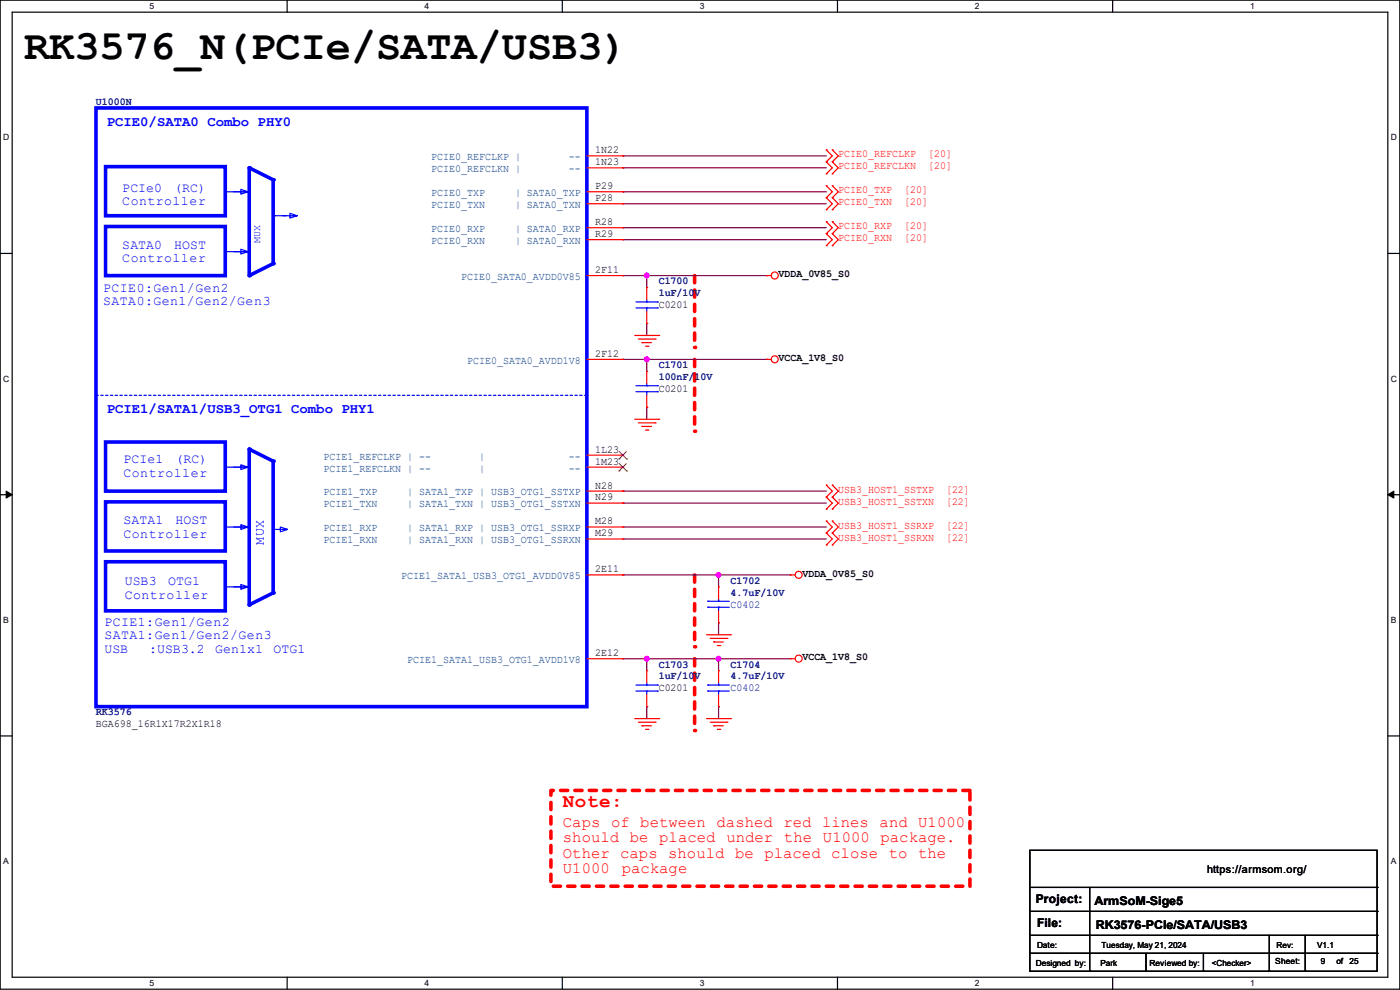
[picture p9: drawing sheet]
<svg xmlns="http://www.w3.org/2000/svg" width="297mm" height="210mm" viewBox="0 0 297 210" stroke-linecap="round" stroke-linejoin="round" font-family="sans-serif">
<path d="M0 0h297v209.8h-297zM2.6 2.6h291.8v204.7h-291.8z" fill="none" stroke="#000" stroke-width=".25"/>
<g fill="#fff">
<path d="M31.7 .3h1v2h-1z"/>
<path d="M31.7 207.6h1v1.9h-1z"/>
</g>
<path d="M60.9 0v2.6M60.9 207.3v2.5" fill="none" stroke="#000" stroke-width=".25"/>
<g fill="#fff">
<path d="M90.1 .3h1v2h-1z"/>
<path d="M90.1 207.6h1v1.9h-1z"/>
</g>
<path d="M119.3 0v2.6M119.3 207.3v2.5" fill="none" stroke="#000" stroke-width=".25"/>
<g fill="#fff">
<path d="M148.5 .3h.9v2h-.9z"/>
<path d="M148.5 207.6h.9v1.9h-.9z"/>
</g>
<path d="M177.7 0v2.6M177.7 207.3v2.5" fill="none" stroke="#000" stroke-width=".25"/>
<g fill="#fff">
<path d="M206.8 .3h1v2h-1z"/>
<path d="M206.8 207.6h1v1.9h-1z"/>
</g>
<path d="M236.1 0v2.6M236.1 207.3v2.5" fill="none" stroke="#000" stroke-width=".25"/>
<g fill="#fff">
<path d="M265.2 .3h1v2h-1z"/>
<path d="M265.2 207.6h1v1.9h-1z"/>
<path d="M.7 28.2h1.2v1.9h-1.2z"/>
<path d="M295.1 28.2h1.2v1.9h-1.2z"/>
<path d="M.7 79.3h1.2v2h-1.2z"/>
<path d="M295.1 79.3h1.2v2h-1.2z"/>
</g>
<path d="M0 53.8h2.6M294.4 53.8h2.6" fill="none" stroke="#000" stroke-width=".25"/>
<g fill="#fff">
<path d="M.7 130.5h1.2v2h-1.2z"/>
<path d="M295.1 130.5h1.1v2h-1.1z"/>
</g>
<path d="M0 104.9h2.6M294.4 104.9h2.6" fill="none" stroke="#000" stroke-width=".25"/>
<path d="M1.3 104.2l1.3 .7-1.3 .8zM294.4 104.9l1.3-.7v1.5z" fill="#000" stroke="#000" stroke-width=".21"/>
<g fill="#fff">
<path d="M.7 181.7h1.2v2h-1.2z"/>
<path d="M295.1 181.7h1.1v2h-1.1z"/>
</g>
<path d="M0 156.1h2.6M294.4 156.1h2.6" fill="none" stroke="#000" stroke-width=".25"/>
<path d="M147.4 58.5v15.2" fill="none" stroke="#f00" stroke-width=".76" stroke-dasharray="1.5 1.5"/>
<circle cx="147.4" cy="73.7" r=".38" fill="#f00" stroke-dasharray="1.5 1.5"/>
<path d="M147.4 76.2v15.3" fill="none" stroke="#f00" stroke-width=".76" stroke-dasharray="1.5 1.5"/>
<circle cx="147.4" cy="91.5" r=".38" fill="#f00" stroke-dasharray="1.5 1.5"/>
<path d="M147.4 122v15.2" fill="none" stroke="#f00" stroke-width=".76" stroke-dasharray="1.5 1.5"/>
<circle cx="147.4" cy="137.2" r=".38" fill="#f00" stroke-dasharray="1.5 1.5"/>
<path d="M147.4 139.7v15.3" fill="none" stroke="#f00" stroke-width=".76" stroke-dasharray="1.5 1.5"/>
<circle cx="147.4" cy="155" r=".38" fill="#f00" stroke-dasharray="1.5 1.5"/>
<path d="M116.9 167.7h88.9v20.3h-88.9z" fill="none" stroke="#f00" stroke-width=".76" stroke-dasharray="1.5 1.5"/>
<g fill="none" stroke="#800040" stroke-width=".25">
<path d="M132.1 33.1h.1M132.1 35.6h.1M132.1 33.1h43.2M132.1 35.6h43.2M132.1 40.7h.1M132.1 43.2h.1M132.1 48.3h.1M132.1 50.8h.1M132.1 58.5h.1M132.1 40.7h43.2M132.1 43.2h43.2M132.1 48.3h43.2"/>
<path d="M132.1 50.8h43.2M132.1 58.5h30.5M137.2 58.5h.1M137.2 58.5v2.5M162.6 58.5h.1M132.1 76.2h.1M132.1 76.2h30.5M137.2 68.6h.1M137.2 76.2h.1M137.2 68.6v2.6M137.2 76.2v2.6M162.6 76.2h.1"/>
<path d="M137.2 86.4h.1M137.2 86.4v2.5M132.1 104.2h.1M132.1 106.7h.1M132.1 111.8h.1M132.1 114.3h.1M132.1 104.2h43.2M132.1 106.7h43.2M132.1 111.8h43.2M132.1 114.3h43.2M132.1 139.7h.1M132.1 122h.1"/>
<path d="M132.1 139.7h35.6M132.1 122h35.6M137.2 139.7h.1M137.2 139.7v2.6M152.4 122h.1M152.4 139.7h.1M152.4 132.1h.1M152.4 122v2.5M152.4 132.1v2.6M152.4 139.7v2.6M137.2 149.9h.1M137.2 149.9v2.5"/>
<path d="M152.4 149.9h.1M152.4 149.9v2.5"/>
</g>
<g fill="#f0f" stroke="#f0f" stroke-width=".25">
<circle cx="137.2" cy="58.4" r=".49"/>
<circle cx="137.2" cy="76.2" r=".49"/>
<circle cx="152.4" cy="121.9" r=".49"/>
<circle cx="152.4" cy="139.7" r=".49"/>
<circle cx="137.2" cy="139.7" r=".49"/>
</g>
<g fill="none" stroke="#f00" stroke-width=".25">
<path d="M175.3 34.3h.1M175.3 31.8h.1M175.3 36.9h.1M175.3 39.4h.1M175.3 31.8l1.3 1.3-1.3 1.2M175.3 34.3l1.3 1.3-1.3 1.3M175.3 39.4l1.3 1.3-1.3 1.3M176.6 34.3h.1M176.6 31.8h.1M176.6 36.9h.1M176.6 39.4h.1M176.6 31.8l1.2 1.3-1.2 1.2"/>
<path d="M176.6 34.3l1.2 1.3-1.2 1.3M176.6 39.4l1.2 1.3-1.2 1.3M162.6 58.5h.1M162.6 58.5h1M175.3 42h.1M175.3 44.5h.1M175.3 49.6h.1M175.3 47h.1M175.3 52.1h.1M175.3 42l1.3 1.2-1.3 1.3M175.3 47l1.3 1.3-1.3 1.3M175.3 49.6l1.3 1.2-1.3 1.3"/>
<path d="M176.6 42h.1M176.6 44.5h.1M176.6 49.6h.1M176.6 47h.1M176.6 52.1h.1M176.6 42l1.2 1.2-1.2 1.3M176.6 47l1.2 1.3-1.2 1.3M176.6 49.6l1.2 1.2-1.2 1.3M134.7 71.2h5M135.4 71.9h3.6M136.2 72.7h.1M136.2 72.7h2"/>
<path d="M136.9 73.4h.6M137.5 73.4h.1M139 71.9h.1M139.7 71.2h.1M162.6 76.2h.1M162.6 76.2h1M134.7 88.9h5M135.4 89.7h3.6M136.2 90.5h.1M136.2 90.5h2M136.9 91.2h.6M137.5 91.2h.1"/>
<path d="M139 89.7h.1M139.7 88.9h.1M175.3 105.5h.1M175.3 102.9h.1M175.3 108h.1M175.3 113.1h.1M175.3 110.5h.1M175.3 115.6h.1M175.3 102.9l1.3 1.3-1.3 1.3M175.3 105.5l1.3 1.2-1.3 1.3M175.3 110.5l1.3 1.3-1.3 1.3M175.3 113.1l1.3 1.2-1.3 1.3"/>
<path d="M176.6 105.5h.1M176.6 102.9h.1M176.6 108h.1M176.6 113.1h.1M176.6 110.5h.1M176.6 115.6h.1M176.6 102.9l1.2 1.3-1.2 1.3M176.6 105.5l1.2 1.2-1.2 1.3M176.6 110.5l1.2 1.3-1.2 1.3M176.6 113.1l1.2 1.2-1.2 1.3M149.9 134.7h5.1M150.7 135.4h3.5"/>
<path d="M151.4 136.2h.1M151.4 136.2h2.1M152.2 136.9h.5M152.4 124.5h.1M152.4 132.1h.1M152.4 124.5v2.5M152.4 129.6v2.5M152.7 136.9h.1M154.2 135.4h.1M155 134.7h.1M167.7 122h.1M167.7 139.7h.1"/>
<path d="M167.7 122h1M167.7 139.7h1M134.7 152.4h5M135.4 153.2h3.6M136.2 154h.1M136.2 154h2M136.9 154.7h.6M137.5 154.7h.1M139 153.2h.1M139.7 152.4h.1M149.9 152.4h5.1M150.7 153.2h3.5"/>
<path d="M151.4 154h.1M151.4 154h2.1M152.2 154.7h.5M152.7 154.7h.1M154.2 153.2h.1M155 152.4h.1"/>
<circle cx="164.4" cy="58.4" r=".74"/>
<circle cx="164.4" cy="76.2" r=".74"/>
<circle cx="169.4" cy="121.9" r=".74"/>
<circle cx="169.4" cy="139.7" r=".74"/>
</g>
<g fill="none" stroke="#000" stroke-width=".25">
<path d="M218.5 180.4h73.6v25.6h-73.6zM218.5 188.3h73.6M218.5 193.3h73.6M218.5 198.4h73.6M231.2 188.3v17.7M269.3 198.4v7.6M276.9 198.4v7.6M292.1 188.3h.1M292.1 193.3h.1M292.1 198.4h.1M218.5 202.2h73.6M231.2 206h.1"/>
<path d="M243.1 206h.1M243.1 202.2v3.8M255.3 206h.1M255.3 202.2v3.8M269.3 206h.1M276.9 206h.1M292.1 202.2h.1"/>
</g>
<path d="M150.2 128.8h.1M150.2 127.6h.1M150.2 128.8h4.5M150.2 127.6h4.5M152.4 127.6h.1M152.4 128.8h.1M152.4 127v.6M152.4 128.8v.8" fill="none" stroke="#00f" stroke-width=".25"/>
<path d="M20.4 22.9h104.1v127h-104.1zM22.4 35.3h25.4v10.5h-25.4zM52.9 35.6v22.9M22.4 48h25.4v10.5h-25.4zM22.4 93.8h25.4v10.4h-25.4zM22.4 106.5h25.4v10.4h-25.4zM22.4 119.2h25.4v10.4h-25.4z" fill="none" stroke="#00f" stroke-width=".76"/>
<path d="M20.4 83.9h104.1M124.5 83.9h.1" fill="none" stroke="#00f" stroke-width=".25" stroke-dasharray=".5 .5"/>
<circle cx="52.9" cy="58.5" r=".38" fill="#00f"/>
<path d="M52.9 35.6l5.1 2.5" fill="none" stroke="#00f" stroke-width=".76"/>
<circle cx="52.9" cy="35.6" r=".38" fill="#00f"/>
<path d="M58 55.9l-5.1 2.6" fill="none" stroke="#00f" stroke-width=".76"/>
<circle cx="58" cy="55.9" r=".38" fill="#00f"/>
<path d="M47.8 53.4h5.1M52.9 53.4h.1" fill="none" stroke="#00f" stroke-width=".25"/>
<path d="M58 38.1v17.8" fill="none" stroke="#00f" stroke-width=".76"/>
<circle cx="58" cy="38.1" r=".38" fill="#00f"/>
<path d="M47.8 40.7h5.1M52.9 40.7h.1M58.2 45.8h.1M58.2 45.8h2.5M47.8 99.1h5.1M52.9 99.1h.1" fill="none" stroke="#00f" stroke-width=".25"/>
<path d="M52.9 95.3v33" fill="none" stroke="#00f" stroke-width=".76"/>
<circle cx="52.9" cy="128.3" r=".38" fill="#00f"/>
<path d="M58 125.8l-5.1 2.5" fill="none" stroke="#00f" stroke-width=".76"/>
<circle cx="58" cy="125.8" r=".38" fill="#00f"/>
<path d="M58 97.8v28" fill="none" stroke="#00f" stroke-width=".76"/>
<circle cx="58" cy="97.8" r=".38" fill="#00f"/>
<path d="M52.9 95.3l5.1 2.5" fill="none" stroke="#00f" stroke-width=".76"/>
<circle cx="52.9" cy="95.3" r=".38" fill="#00f"/>
<g fill="none" stroke="#00f" stroke-width=".25">
<path d="M49.6 53.4h3l-1.5 .5v-1l1.5 .5M49.6 40.7h3l-1.5 .5v-1l1.5 .5M60 45.8h3l-1.5 .5v-1l1.5 .5M134.9 65.3h4.6M134.9 64.1h4.6M137.2 64.1h.1M137.2 65.3h.1M137.2 63.5v.6M137.2 65.3v.8M139.5 65.3h.1M139.5 64.1h.1M49.6 99.1h3l-1.5 .5v-1l1.5 .5"/>
<path d="M134.9 83.1h4.6M134.9 81.8h4.6M137.2 81.8h.1M137.2 83.1h.1M137.2 81.3v.5M137.2 83.1v.8M139.5 83.1h.1M139.5 81.8h.1M47.8 111.8h5.1M49.6 111.8h3l-1.5 .5v-1l1.5 .5M52.9 111.8h.1M58 112.3h3l-1.5 .5v-1l1.5 .5"/>
<path d="M47.8 124.5h5.1M49.6 124.5h3l-1.5 .5v-1l1.5 .5M52.9 124.5h.1M134.9 146.6h4.6M134.9 145.3h4.6M137.2 145.3h.1M137.2 146.6h.1M137.2 144.8v.5M137.2 146.6v.8M139.5 146.6h.1M139.5 145.3h.1M150.2 146.6h.1"/>
<path d="M150.2 145.3h.1M150.2 146.6h4.5M150.2 145.3h4.5M152.4 145.3h.1M152.4 146.6h.1M152.4 144.8v.5M152.4 146.6v.8"/>
</g>
<g fill="none" stroke="#f00" stroke-width=".25">
<path d="M124.5 33.1h7.6M124.5 35.6h7.6M132.1 33.1h.1M132.1 35.6h.1M124.5 40.7h7.6M124.5 43.2h7.6M124.5 48.3h7.6M124.5 50.8h7.6M124.5 58.5h7.6M132.1 40.7h.1M132.1 43.2h.1M132.1 48.3h.1"/>
<path d="M132.1 50.8h.1M132.1 58.5h.1M124.5 76.2h7.6M132.1 76.2h.1M137.2 78.8h.1M137.2 61h.1M137.2 68.6h.1M137.2 61v2.5M137.2 66.1v2.5M137.2 78.8v2.5M124.5 96.6h7.6M124.5 99.1h7.6"/>
<path d="M132.1 96.6h.1M132.1 99.1h.1M137.2 86.4h.1M137.2 83.9v2.5M124.5 104.2h7.6M124.5 106.7h7.6M124.5 111.8h7.6M124.5 114.3h7.6M132.1 104.2h.1M132.1 106.7h.1M132.1 111.8h.1M132.1 114.3h.1"/>
<path d="M124.5 122h7.6M124.5 139.7h7.6M132.1 122h.1M132.1 139.7h.1M137.2 142.3h.1M137.2 149.9h.1M137.2 142.3v2.5M137.2 147.4v2.5M152.4 142.3h.1M152.4 149.9h.1M152.4 142.3v2.5M152.4 147.4v2.5"/>
</g>
<path d="M131.3 97.4h.1M131.3 99.9h.1M131.4 95.8l1.5 1.6M131.4 98.3l1.5 1.6M132.9 95.8l-1.6 1.6M132.9 98.3l-1.6 1.6M132.9 97.4h.1M132.9 99.9h.1" fill="none" stroke="#804000" stroke-width=".21"/>
<g fill="#f0f" stroke="#f0f" stroke-width=".25">
<circle cx="137.2" cy="58.4" r=".49"/>
<circle cx="137.2" cy="76.2" r=".49"/>
<circle cx="152.4" cy="121.9" r=".49"/>
<circle cx="152.4" cy="139.7" r=".49"/>
<circle cx="137.2" cy="139.7" r=".49"/>
</g>
<text font-size="8.9" x="5.1" y="12.5">RK3576_N(PCIe/SATA/USB3)</text>
<text font-size="4.1" fill="#f00" x="119.4" y="171.1">Note:</text>
<g font-size="3.3" fill="#f00">
<text x="119.4" y="175.4">Caps of between dashed red lines and U1000</text>
<text x="119.4" y="178.7">should be placed under the U1000 package.</text>
<text x="119.4" y="182">Other caps should be placed close to the</text>
<text x="119.4" y="185.3">U1000</text>
<text x="131.9" y="185.3">package</text>
</g>
<g font-size="3" fill="#00f">
<text x="22.6" y="26.6">PCIE0/SATA0 Combo PHY0</text>
<text x="22.6" y="87.6">PCIE1/SATA1/USB3_OTG1 Combo PHY1</text>
</g>
<g font-size="2.8" fill="#00f">
<text x="26" y="40.6">PCIe0</text>
<text x="37" y="40.6">(RC)</text>
<text x="26" y="43.4">Controller</text>
<text x="26" y="52.8">SATA0</text>
<text x="37" y="52.8">HOST</text>
<text x="26" y="55.6">Controller</text>
<text x="21.9" y="62">PCIE0:Gen1/Gen2</text>
<text x="21.9" y="64.8">SATA0:Gen1/Gen2/Gen3</text>
<text x="26.2" y="98.3">PCIe1</text>
<text x="26.2" y="101.1">Controller</text>
<text x="37.2" y="98.3">(RC)</text>
<text x="26.2" y="111.3">SATA1</text>
<text x="37.2" y="111.3">HOST</text>
<text x="26.2" y="114">Controller</text>
<text x="56" y="115.6" transform="rotate(-90 56 115.6)">MUX</text>
<text x="26.5" y="124.2">USB3</text>
<text x="35.7" y="124.2">OTG1</text>
<text x="26.5" y="127">Controller</text>
<text x="22.1" y="132.8">PCIE1:Gen1/Gen2</text>
<text x="22.1" y="135.6">SATA1:Gen1/Gen2/Gen3</text>
<text x="22.1" y="138.4">USB</text>
<text x="31.6" y="138.4">:USB3.2</text>
<text x="45.7" y="138.4">Gen1x1</text>
<text x="58" y="138.4">OTG1</text>
</g>
<g font-size="2.5">
<text x="219.8" y="191.6">Project:</text>
<text x="232.2" y="191.9">ArmSoM-Sige5</text>
<text x="220" y="196.7">File:</text>
<text x="232.5" y="197">RK3576-PCIe/SATA/USB3</text>
</g>
<g font-size="2.3" fill="#000080">
<text x="20.4" y="22.2">U1000N</text>
<text x="139.7" y="60.3">C1700</text>
<text x="139.7" y="62.9">1uF/10V</text>
<text x="139.7" y="78.1">C1701</text>
<text x="139.7" y="80.6">100nF/10V</text>
<text x="155" y="123.8">C1702</text>
<text x="155" y="126.4">4.7uF/10V</text>
<text x="155" y="128.9">C0402</text>
<text x="139.7" y="141.6">C1703</text>
<text x="155" y="141.6">C1704</text>
<text x="139.7" y="144.1">1uF/10V</text>
<text x="155" y="144.1">4.7uF/10V</text>
<text x="155" y="146.7">C0402</text>
<text x="20.4" y="151.8">RK3576</text>
</g>
<g font-size="2.3" fill="#004080">
<text x="91.5" y="34">PCIE0_REFCLKP |</text>
<text x="120.7" y="34">--</text>
<text x="91.5" y="36.5">PCIE0_REFCLKN |</text>
<text x="91.5" y="41.6">PCIE0_TXP</text>
<text x="109.3" y="41.6">| SATA0_TXP</text>
<text x="120.7" y="36.5">--</text>
<text x="91.5" y="44.2">PCIE0_TXN</text>
<text x="109.3" y="44.2">| SATA0_TXN</text>
<text x="91.5" y="49.2">PCIE0_RXP</text>
<text x="91.5" y="51.8">PCIE0_RXN</text>
<text x="109.3" y="49.2">| SATA0_RXP</text>
<text x="109.3" y="51.8">| SATA0_RXN</text>
<text x="97.8" y="59.4">PCIE0_SATA0_AVDD0V85</text>
<text x="99.1" y="77.2">PCIE0_SATA0_AVDD1V8</text>
<text x="68.6" y="97.5">PCIE1_REFCLKP | --</text>
<text x="68.6" y="100">PCIE1_REFCLKN | --</text>
<text x="101.6" y="97.5">|</text>
<text x="101.6" y="100">|</text>
<text x="120.7" y="97.5">--</text>
<text x="120.7" y="100">--</text>
<text x="68.6" y="105.1">PCIE1_TXP</text>
<text x="68.6" y="107.7">PCIE1_TXN</text>
<text x="86.4" y="105.1">| SATA1_TXP | USB3_OTG1_SSTXP</text>
<text x="86.4" y="107.7">| SATA1_TXN | USB3_OTG1_SSTXN</text>
<text x="68.6" y="112.7">PCIE1_RXP</text>
<text x="86.4" y="112.7">| SATA1_RXP | USB3_OTG1_SSRXP</text>
<text x="68.6" y="115.3">PCIE1_RXN</text>
<text x="86.4" y="115.3">| SATA1_RXN | USB3_OTG1_SSRXN</text>
<text x="85.1" y="122.9">PCIE1_SATA1_USB3_OTG1_AVDD0V85</text>
<text x="86.4" y="140.7">PCIE1_SATA1_USB3_OTG1_AVDD1V8</text>
</g>
<g font-size="2.3">
<text x="126.3" y="32.5">1N22</text>
<text x="126.3" y="35.1">1N23</text>
<text x="126.3" y="40.1">P29</text>
<text x="126.3" y="42.7">P28</text>
<text x="126.3" y="47.8">R28</text>
<text x="126.3" y="50.3">R29</text>
<text x="126.3" y="57.9">2F11</text>
<text x="165.1" y="58.8">VDDA_0V85_S0</text>
<text x="139.7" y="65.4">C0201</text>
<text x="126.3" y="75.7">2F12</text>
<text x="165.1" y="76.6">VCCA_1V8_S0</text>
<text x="139.7" y="83.2">C0201</text>
<text x="126.3" y="96">1L23</text>
<text x="126.3" y="98.6">1M23</text>
<text x="126.3" y="103.6">N28</text>
<text x="126.3" y="106.2">N29</text>
<text x="126.3" y="111.3">M28</text>
<text x="126.3" y="113.8">M29</text>
<text x="126.3" y="121.4">2E11</text>
<text x="170.2" y="122.3">VDDA_0V85_S0</text>
<text x="126.3" y="139.2">2E12</text>
<text x="170.2" y="140.1">VCCA_1V8_S0</text>
<text x="139.7" y="146.7">C0201</text>
<text x="20.4" y="154.3">BGA698_16R1X17R2X1R18</text>
<text x="256.1" y="185.3">https://armsom.org/</text>
</g>
<g font-size="2.3" fill="#f00">
<text x="177.8" y="33.4">PCIE0_REFCLKP</text>
<text x="177.8" y="35.9">PCIE0_REFCLKN</text>
<text x="196.9" y="33.4">[20]</text>
<text x="196.9" y="35.9">[20]</text>
<text x="177.8" y="41">PCIE0_TXP</text>
<text x="191.8" y="41">[20]</text>
<text x="177.8" y="43.6">PCIE0_TXN</text>
<text x="191.8" y="43.6">[20]</text>
<text x="177.8" y="48.6">PCIE0_RXP</text>
<text x="177.8" y="51.2">PCIE0_RXN</text>
<text x="191.8" y="48.6">[20]</text>
<text x="191.8" y="51.2">[20]</text>
<text x="177.8" y="104.5">USB3_HOST1_SSTXP</text>
<text x="177.8" y="107.1">USB3_HOST1_SSTXN</text>
<text x="200.7" y="104.5">[22]</text>
<text x="200.7" y="107.1">[22]</text>
<text x="177.8" y="112.1">USB3_HOST1_SSRXP</text>
<text x="200.7" y="112.1">[22]</text>
<text x="177.8" y="114.7">USB3_HOST1_SSRXN</text>
<text x="200.7" y="114.7">[22]</text>
</g>
<text font-size="2.1" fill="#00f" x="55.2" y="51.6" transform="rotate(-90 55.2 51.6)">MUX</text>
<g font-size="1.8">
<text x="31.7" y="1.9">5</text>
<text x="90.1" y="1.9">4</text>
<text x="148.5" y="1.9">3</text>
<text x="206.8" y="1.9">2</text>
<text x="265.2" y="1.9">1</text>
<text x=".7" y="29.8">D</text>
<text x="295.1" y="29.8">D</text>
<text x=".7" y="80.9">C</text>
<text x="295.1" y="80.9">C</text>
<text x=".7" y="132.1">B</text>
<text x="295.1" y="132.1">B</text>
<text x=".7" y="183.3">A</text>
<text x="295.1" y="183.3">A</text>
<text x="220" y="201">Date:</text>
<text x="233.7" y="201">Tuesday, May 21, 2024</text>
<text x="279.4" y="201">V1.1</text>
<text x="31.7" y="209.2">5</text>
<text x="90.1" y="209.2">4</text>
<text x="148.5" y="209.2">3</text>
<text x="206.8" y="209.2">2</text>
<text x="219.8" y="204.9">Designed by:</text>
<text x="233.5" y="204.9">Park</text>
<text x="243.9" y="204.9">Reviewed by:</text>
<text x="257.1" y="204.9">&lt;Checker&gt;</text>
<text x="265.2" y="209.2">1</text>
<text x="270.6" y="204.6">Sheet:</text>
<text x="280.2" y="204.6">9</text>
<text x="283.5" y="204.6">of</text>
<text x="286.3" y="204.6">25</text>
</g>
<text font-size="1.7" x="270.8" y="201">Rev:</text>
</svg>
